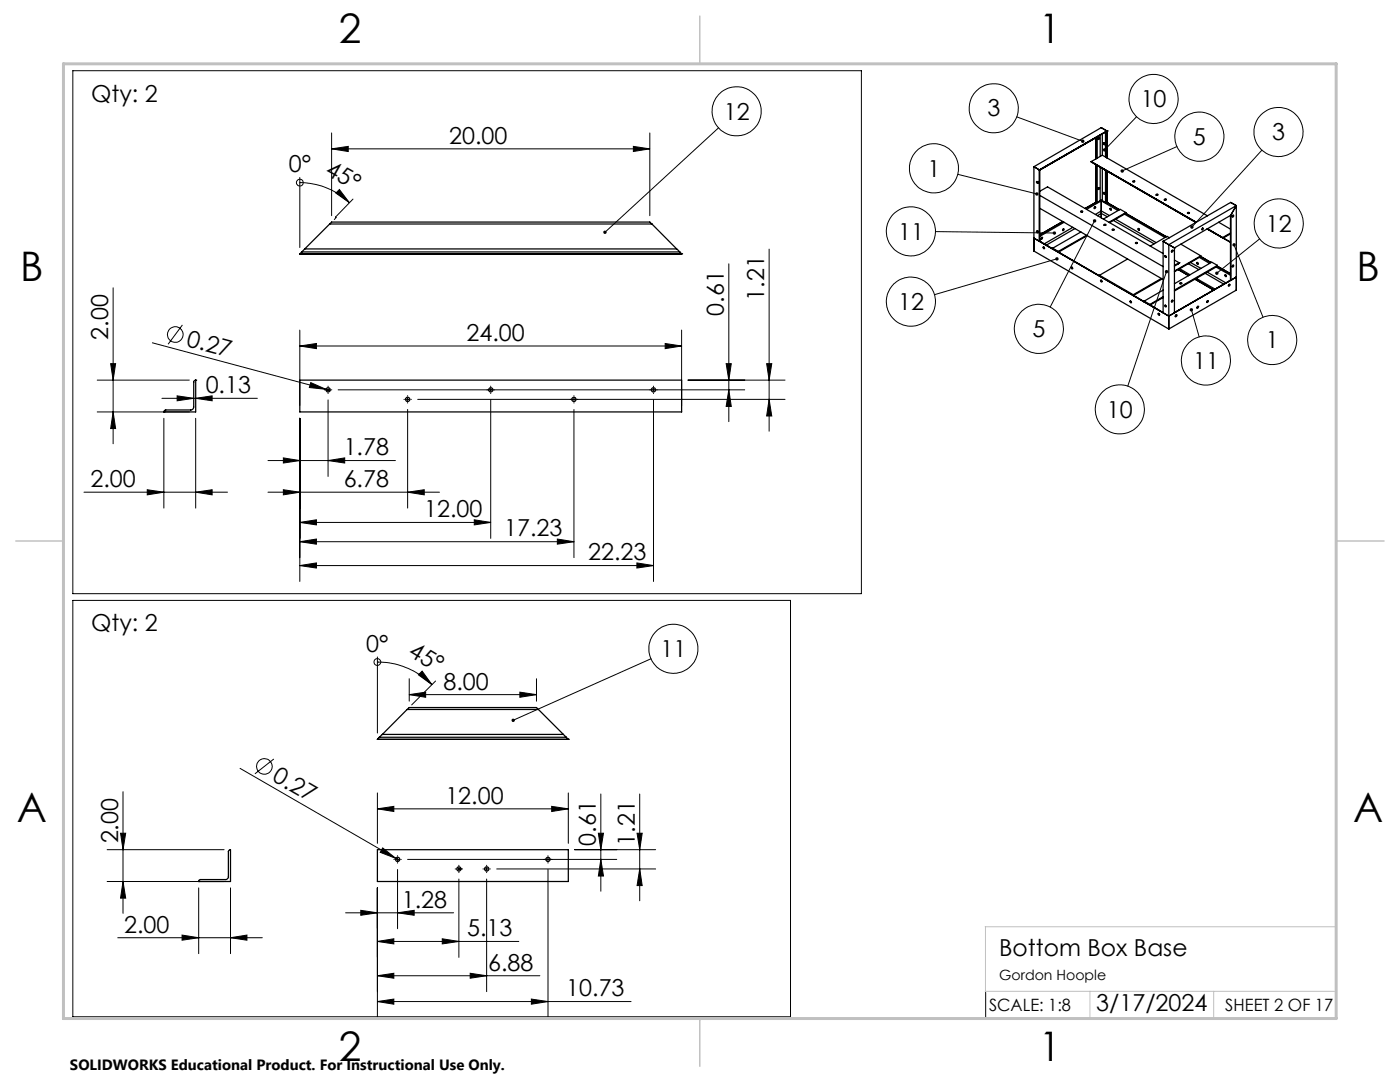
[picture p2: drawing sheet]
<svg xmlns="http://www.w3.org/2000/svg" width="279mm" height="216mm" viewBox="0 0 279 216" stroke-linecap="round" stroke-linejoin="round" font-family="sans-serif">
<g fill="none" stroke="#000" stroke-width=".25">
<path d="M206.3 33.3l1.1 .6M206.3 33.3v16.8l27 15.6M206.9 36.2l.1 .1a.16 .16 0 0 1 .2 .1 .16 .16 0 0 1-.2 .2zM207 36.2h.1M207 36.2l.2 .3M207.4 33.9h.1M207.4 33.9v14.3M207.5 33.9v14.2M207.5 39l24.6 14.2M207.5 38.2l1.6-.9 23 13.3M217.8 32.2h.1M217.8 32.2l20.9 12.2"/>
<path d="M217.8 32.2l20.9 12.1M218.7 27.5v4.2M218.7 32.8v7.6M219 27.3v4.3M219 33v7.4M219.2 27.6l.1-.2 .1 .2-.2 .2h-.1zM219.2 37.5l.2 .1-.2 .2zM219.3 27.5l-.2 .3M219.3 37.4l-.2 .3M219.6 27v4.2M219.6 33.4v6.6M219.8 40v.1"/>
<path d="M219.9 33.5h.1M220 31l21 12.1M220 31l-2.2 1.2M220 26.7v4.3M220 33.6v6.4M220.2 38.4l.1 .1a.16 .16 0 0 1 .2 .1 .16 .16 0 0 1-.2 .2zM220.3 28.5h.1M220.3 28.5l.2 .3M220.3 38.4h.1M220.3 38.4l.2 .3M220.6 26.4v4.9M220.6 34v6.4"/>
<path d="M220.8 26.3l-13.3 7.6M220.9 26.1h.1M220.9 26.1l-.1 .2M220.9 26.1l-1.1-.6-13.5 7.8M220.9 26.1l-13.5 7.8M220.9 26.1v5.4M220.9 34.1v6.3M226.1 36.2h.4l-.2 .1zM226.1 36.3h.3M230.8 38.9h.2M232.4 39.9h.3M59.8 50.7h.1"/>
<path d="M59.8 50.7h76.2M60.3 50.3l-.5 .4M60.3 50.3h75.3M60.8 49.7l-.5 .6M60.8 49.7h74.2M65.8 44.7l.4-.4h63.5l.4 .4M65.8 44.7h64.3M65.8 44.7l-5 5M130.1 44.7l4.9 5M135 49.7l.6 .6M135.6 50.3l.4 .4M136 50.7h.1"/>
<path d="M206.9 46.1h.1a.16 .16 0 0 1 .2 .2 .16 .16 0 0 1-.2 .2zM207 46.1h.1M207 46.1l.2 .3M207.4 48.2h.1M207.4 48.2l-1.1-.7 27 15.6M207.4 48.2l2.7 1.5M207.5 48.1l-.1 .1M207.5 48.1l2.6 1.5M207.5 41.6l24.6 14.2M207.9 47.4l.1 .2-.2 .2v-.2zM207.9 47.4h.1M207.9 47.4l-.1 .3"/>
<path d="M208.3 49.3l.2 .3M210.1 49.5v.2M210.1 49.5l1.1 .7M210.1 49.7l1.1 .6M211.2 50.3l15 8.7M211.2 50.2v.1M211.3 50.3l8.1 4.7M212.1 45.8l.1-.2 .2 .1-.2 .3zM212.1 44.2l-4.6 2.6M212.2 45.6l-.1 .3M212.4 44.3l-4.9 2.9M213.9 53.3l.2 .3"/>
<path d="M214.1 45.4l-5.7 3.2M214.5 45.6l-5.7 3.3M215.7 42.3h.3M215.7 46.3l-5.6 3.2M216 42.3h-.1M216.8 47l-5.6 3.2M217 47l-5.8 3.3M218.4 41.3h.3l-.2 .3h-.1zM218.5 41.3l-.1 .2M218.7 40.4h.3M218.7 40.4h.1M218.7 40.4l-2.1 1.2"/>
<path d="M219.4 54.9l6.8 3.9M219.4 54.9v.2M219.6 40h.4M219.6 40l-.6 .4M219.7 55.9l.2 .1v.3l-.2-.2zM219.8 55.9l.2 .3M219.8 42.1v.5M219.8 40.1v2M219.8 42.6v.9M219.8 40.1l3.3 1.9M219.8 42.1l1.6 .9M219.8 42.6l1.2 .7"/>
<path d="M219.8 40.1l-2.9 1.7M219.8 42.1l-1.2 .7M219.8 42.6l-.8 .4M220 40l.6 .4M220.3 44.9h.4M220.6 40.4h.3M220.6 44.9l-.1 .1M220.9 40.4h.1M220.9 40.4l2.5 1.4M221.5 41.6h.2l.1 .3zM221.7 41.6l.1 .2M222 45.9h.3"/>
<path d="M222 45.9h.1M222.2 44l8.1 4.6M222.6 43.7l8.1 4.7M224.4 42.7l8.1 4.7M224.7 42.6l8.1 4.6M224.7 42.4l-3.4 1.9M224.7 42.4v.2M224.7 42.6l-3.2 1.8M224.7 42.4l-1.1-.6-3.4 1.9M225 51.7l-5.6 3.2M226.2 58.8v.2M226.2 59l2.2 1.3"/>
<path d="M226.2 58.9l2.2 1.3M226.7 48.6h.2M226.7 48.6h.1M227.1 45.6h.2l.1 .4zM227.3 45.6l.1 .3M231.8 55.6l-5.6 3.2M231.9 55.7l-5.7 3.3M232.1 48.2h.1M232.1 48.2l1.2 .6M232.1 48.2v14.2M232.1 59.2l-2.6 1.5M232.1 59.4l-2.6 1.5"/>
<path d="M232.1 57.9l-3.7 2.2M232.6 51l.2 .3M233.3 48.8l1.1 .7M233.3 48.8v16.9M233.4 47.4l-.5-.2-3.3 1.9M233.9 60h.2l-.2 .3h-.1zM233.9 50h.1M233.9 50l-.1 .2M233.9 59.9l-.1 .3M233.9 59.9h.1M234.4 49.5h.1M234.4 51.9l.9 .5"/>
<path d="M234.4 49.5v12.9M235.2 53.8l2 1.2M235.3 52.4h.1M235.3 52.4l-.1 .3-.8 .4M235.3 52.4l-.9 .6M235.4 53.6l2.1 1.2M235.5 56.4h.3l.1 .2h-.4zM235.5 56.6h.3M235.7 48.7l3.9 2.3M237 42.6h.3M237.2 52.6l2.1 1.2M237.6 52.4l2.1 1.2"/>
<path d="M238.5 55.7l3.7 2.2M238.8 55.6l3.7 2.1M238.9 52.4l.2 .2v.1l-.3-.2zM239 52.4l.1 .2M239.4 51.4l2 1.2M239.6 51.2l2.1 1.2M239.6 51l-5.2 3.1M239.6 51v.2M239.6 51.2l-5.2 3M240 45.5h.1v.2l-.2 .2v-.2zM240 45.5l-.1 .3M240.5 54.5l3.7 2.2"/>
<path d="M240.9 54.3l3.8 2.1M241 45.6l3 1.8M242.7 53.3l2.9 1.6M243 53.1l2.6 1.5M243 53l-8.6 4.9M243 53v.1M243 53.1l-8.6 5M243 53l-1.2-.7-7.4 4.3M243.2 44.3l2.4 1.4M244 47.4l.1 .1M244 47.4h.1M244.1 47.5l-3.2-1.8 4.7 2.7"/>
<path d="M244.1 47.5l1.5 .8M244.5 54.8l.2 .1v.3l-.2-.1zM244.6 54.8l.2 .3M245.3 56.8h.1M245.3 56.7l-.2 .3M245.6 43v13M245.6 55.9l-11.2 6.5M245.6 46.7l-1.5 .8M245.6 46.5l-1.6 .9M245.6 56h.1M245.6 43l-11.2 6.5M245.6 56l1.1-.7-13.4 7.8"/>
<path d="M245.6 56l-11.2 6.4M246 43l.2-.1v.2l-.2 .2zM246 53l.2-.1-.1 .4-.2-.1zM246.1 42.9l-.2 .3M246.1 52.9l-.2 .3M246.7 41l-13.4 7.8M246.7 41l-1.1 2M246.7 41l-1.1-.6-13.5 7.8M246.7 41v16.9l-13.4 7.8M39.1 75.8l-.4 .3v5.1a.6 .6 0 0 1-.6 .6h-5.1l-.3 .4M39.1 75.8h.1M39.1 75.8v6.4h-6.4"/>
<path d="M59.8 75.8h76.2v6.4h-76.2zM225.5 60.1l.3 .1v.2l-.3-.1zM225.6 60.1l.2 .2M228.4 60.1l1.1 .6M228.4 60.1v.2M228.4 60.3l1.1 .6M229.5 60.7v.2M229.5 60.9l2.6 1.5M229.6 60.9l2.5 1.5M231.2 62.5l.2 .3M232.1 62.4l1.2 .7M232.6 60.9l.2 .3"/>
<path d="M234.4 62.4l-1.1 .7M234.7 62.9h.1M234.7 62.9l-.1 .2M239 61.1h.1M239 61.1l-.1 .3M241 60l-.2 .3M32.7 82.2h.1M75.3 147.5h.1M75.3 147.5h38.1M75.7 147.1l-.4 .4M75.7 147.1h37.3M76.3 146.5l-.6 .6"/>
<path d="M76.3 146.5h36.1M81.2 141.6l.5-.4h25.4l.4 .4M81.2 141.6h26.3M81.2 141.6l-4.9 4.9M107.5 141.6l4.9 4.9M112.4 146.5l.6 .6M113 147.1l.4 .4M113.4 147.5h.1M39.7 175.9h.1M39.7 175.7l.3-.2h5a.6 .6 0 0 0 .6-.6v-5l.4-.4v6.4h-6.3zM75.3 169.5h38.1v6.4h-38.1z"/>
<circle cx="220.3" cy="28.7" r=".18"/>
<circle cx="230.9" cy="38.8" r=".18"/>
<circle cx="232.5" cy="39.8" r=".18"/>
<circle cx="208.3" cy="49.5" r=".19"/>
<circle cx="213.9" cy="53.5" r=".19"/>
<circle cx="215.9" cy="42.2" r=".18"/>
<circle cx="220.5" cy="44.9" r=".16"/>
<circle cx="222.2" cy="45.9" r=".18"/>
<circle cx="226.8" cy="48.5" r=".16"/>
<circle cx="232.6" cy="51.2" r=".19"/>
<circle cx="233.9" cy="50.2" r=".18"/>
<circle cx="237.1" cy="42.5" r=".18"/>
<circle cx="245.3" cy="57" r=".17"/>
<circle cx="65.5" cy="77.8" r=".42"/>
<circle cx="81.4" cy="79.7" r=".42"/>
<circle cx="97.9" cy="77.8" r=".42"/>
<circle cx="114.5" cy="79.7" r=".42"/>
<circle cx="130.4" cy="77.8" r=".42"/>
<circle cx="231.3" cy="62.8" r=".19"/>
<circle cx="232.6" cy="61.1" r=".17"/>
<circle cx="234.7" cy="63" r=".17"/>
<circle cx="239" cy="61.3" r=".16"/>
<circle cx="241" cy="60.2" r=".19"/>
<circle cx="79.3" cy="171.5" r=".42"/>
<circle cx="91.6" cy="173.4" r=".42"/>
<circle cx="97.1" cy="173.4" r=".42"/>
<circle cx="109.4" cy="171.5" r=".42"/>
</g>
<g fill="none" stroke="#000" stroke-width=".2">
<path d="M14.5 14.1h157.4v104.4h-157.4zM59.8 36.4a14.3 14.3 0 0 1 9.9 4.1M59.8 36.4h.1M59.8 35.4v14M66.2 29.7l3.3-.5v1zM66.2 26.5v16.5M66.2 29.7h63.5M67 38.5l.7-.7 2 2.7zM70.4 39.7l-3.4 3.6 .1 .1-.4 .4M126.4 29.2l3.3 .5-3.3 .5zM129.7 26.5v16.5M143.4 25.5l-22.7 20.9"/>
<path d="M191.1 34.8l15.8 3.9M202.9 23.3l13.2 4.9M226.8 23.3l-6.3 6.6M234.9 29.2l-11 4.9M251.8 30l-13.9 15.3M22.6 57.4v31.1M145.5 52.6v31.5M153.5 49.7v36.3M186.7 46.2l23.7 .3M210.9 51.6l-24.4 7.2M218.4 44.1l-8.8 17.2M232.8 54.2l-7.7 22.8"/>
<path d="M246.3 48.9l5.8 14.4M251.4 47.7l-8.5 6.8M19.4 75.8h18.4M22.1 72.6h1l-.5 3.2zM30.4 68.4l34.7 9.3M32.3 79.5h19.1M35.3 79l3.4 .5-3.4 .5zM36.4 64.8l-2.9 3.9M39.1 79.5l3.2-.5v1zM59.8 69l3.3-.5v1.1zM59.8 65.9v15M59.8 69h76.2"/>
<path d="M62 76.3l3.1 1.4-3.4-.4zM64.7 77.8h.1M65.1 77.7l.8 .2M65.2 77.8h.6M65.5 77v.2M65.5 77.5v.6M65.5 78.4v.1M65.5 79.8v15.3M66.1 77.8h.1M67.5 77.8h81.1M80.6 79.7h.1M81 79.7h.7"/>
<path d="M81.4 79v.1M81.4 79.4v.6M82 79.7h.1M83.4 79.7h73.3M97.9 77v.2M97.9 77.5v.6M97.9 78.4v.1M97.9 79.8v27.6M114.5 79v.1M114.5 79.4v.6M130.4 77v.2M130.4 77.5v.6"/>
<path d="M130.4 78.4v.1M130.4 79.8v36.2M132.8 68.5l3.2 .5-3.2 .6zM136 65.9v15M137.3 75.8h19.4M144.9 72.6h1l-.4 3.2zM145.5 77.8l.4 3.3h-1zM153 72.6h1l-.5 3.2zM153.5 79.7l.5 3.3h-1zM237.8 61.8l1.5 5.4M16.8 98.2h28.6M19.4 82.2h18.4"/>
<path d="M22.6 82.2l.5 3.3h-1zM29.4 97.7l3.3 .5-3.3 .5zM32.7 83.5v17.9M39.1 98.2l3.2-.5v1zM39.1 83.5v17.9M53.5 98.2h34.2M53.5 91.9h25.4M56.6 97.7l3.2 .5-3.2 .5zM56.6 91.4l3.2 .5-3.2 .5zM59.8 83.5v32.5M65.5 91.9l3.3-.5v1zM81.4 80.3v.1"/>
<path d="M81.4 98.2l3.3-.5v1zM81.4 81.7v19.7M114.5 80.3v.1M114.5 81.7v29.6M14.5 119.8h143.3v83.1h-143.3zM59.8 104.2l3.3-.5v1zM59.8 108.1l3.3-.5v1zM59.8 112.9l3.3-.6v1zM59.8 104.2h38.1M59.8 108.1h54.7M59.8 112.9h70.6M94.7 103.7l3.2 .5-3.2 .5z"/>
<path d="M111.2 107.6l3.3 .5-3.3 .5zM127.1 112.3l3.3 .6-3.3 .4zM75.3 132.1a15.4 15.4 0 0 1 10.9 4.5M75.3 132.1h.1M75.3 131.1v15.2M81.7 138.6l3.2-.5v1zM81.7 135.4v4.5M81.7 138.6h25.4M84.2 133.9l2 2.7-2.7-1.9zM86.9 135.9l-4.7 4.8M103.8 138.1l3.3 .5-3.3 .5zM107.1 135.4v4.5"/>
<path d="M129.9 131.4l-27.5 12.3M24.6 158v24.2M47.9 153.3l31.1 18M54.6 151.4l-3.7 3M75.3 158.2v10.1M113.4 158.2v10.1M119.9 158.4v19.4M127.7 158.4v21.3M21.4 169.5h23.3M21.4 175.9h23.3M24.1 166.3h1l-.5 3.2zM24.6 175.9l.5 3.3h-1z"/>
<path d="M39.7 177.2v13.1M46 177.2v13.1M75.3 177.2v25.8M75.3 161.4l3.3-.5v1zM75.3 161.4h38.1M76.4 169.2l2.6 2.1-3.1-1.2zM78.6 171.5h.1M79 171.3l.7 .4M79 171.5h.7M79.3 173.5v11.8M79.3 170.7v.2M79.3 171.2v.6"/>
<path d="M79.3 172.1v.1M80 171.5h.1M81.4 171.5h41.7M90.8 173.4h.1M91.3 173.4h.6M91.6 175.4v15.6M91.6 172.6v.2M91.6 173.1v.6M91.6 174v.1M92.2 173.4h.1M96.4 173.4h.1M96.8 173.4h.6"/>
<path d="M97.1 175.4v22.5M97.1 172.6v.2M97.1 173.1v.6M97.1 174v.1M97.8 173.4h.1M99.1 173.4h31.7M109.4 173.5v29.5M109.4 170.7v.2M109.4 171.2v.6M109.4 172.1v.1M110.1 160.9l3.3 .5-3.3 .5zM114.7 169.5h16.1"/>
<path d="M119.4 166.3h1l-.5 3.2zM119.9 171.5l.5 3.3h-1zM127.1 166.3h1.1l-.5 3.2zM127.7 173.4l.5 3.3h-1.1zM23.5 187.1h28.9M36.3 186.6l3.4 .5-3.4 .5zM46 187.1l3.3-.5v1zM69 182.1h21.5M72 181.6l3.3 .5-3.3 .5zM75.3 187.9l3.3-.6v1zM75.3 194.7l3.3-.5v1zM75.3 199.8l3.3-.4v1z"/>
<path d="M75.3 187.9h28.2M75.3 194.7h32.4M75.3 199.8h50.6M79.3 182.1l3.4-.5v1zM88.3 187.3l3.3 .6-3.3 .4zM93.8 194.2l3.3 .5-3.3 .5zM106 199.4l3.4 .4-3.4 .6zM196.7 198v5.4"/>
<circle cx="230.2" cy="19.7" r="4.9"/>
<circle cx="59.8" cy="36.4" r=".68"/>
<circle cx="147" cy="22.2" r="4.9"/>
<circle cx="186.4" cy="33.6" r="4.9"/>
<circle cx="198.3" cy="21.6" r="4.9"/>
<circle cx="239.3" cy="27.3" r="4.9"/>
<circle cx="255.2" cy="26.3" r="4.9"/>
<circle cx="181.8" cy="46.2" r="4.9"/>
<circle cx="255.2" cy="44.6" r="4.9"/>
<circle cx="35" cy="66.8" r="1.56"/>
<circle cx="181.8" cy="60.2" r="4.9"/>
<circle cx="207.3" cy="65.6" r="4.9"/>
<circle cx="240.7" cy="71.9" r="4.9"/>
<circle cx="253.9" cy="67.9" r="4.9"/>
<circle cx="223.5" cy="81.7" r="4.9"/>
<circle cx="75.3" cy="132.1" r=".68"/>
<circle cx="134.4" cy="129.5" r="4.9"/>
<circle cx="52.8" cy="152.9" r="1.55"/>
</g>
<path d="M266.7 153.3v49.9h-240M196.6 184.9h70.1M196.6 197.8h70.1M196.7 184.9v12.9M217.5 197.8v5.4M242.2 197.8v5.4" fill="none" stroke="#c0c0c0" stroke-width=".2"/>
<path d="M139.7 3.2v9.5M3.1 107.9h9.6M266.7 107.9h9.5M139.7 203.2v9.6" fill="none" stroke="#c0c0c0" stroke-width=".3"/>
<path d="M12.7 12.7h254v190.5h-254z" fill="none" stroke="#c0c0c0" stroke-width=".6"/>
<g fill="#000">
<path d="M67.7 37.8l2 2.7-2.7-2zM62 76.3l3.1 1.4-3.4-.4zM83.5 134.7l.7-.8 2 2.7zM76.4 169.2l2.6 2.1-3.1-1.2z"/>
<path d="M215.9 27.9l-.1 .1a.33 .33 0 0 0 .1 .5 .33 .33 0 0 0 .5-.2l-.3-.1 .3 .1a.33 .33 0 0 0-.1-.4 .33 .33 0 0 0-.4 0zM206.7 38.5a.34 .34 0 0 0 .1 .5 .34 .34 0 0 0 .5-.2l-.4-.1 .4 .1a.34 .34 0 0 0-.2-.4 .34 .34 0 0 0-.4 .1zM220.2 29.6l-.1 .3 .1 .3 .3-.3-.3 .3a.35 .35 0 0 0 .5 0 .35 .35 0 0 0 0-.5 .35 .35 0 0 0-.5-.1zM223.7 33.9v.4l.2-.2-.2 .2a.34 .34 0 0 0 .4 .1 .34 .34 0 0 0 .1-.5 .34 .34 0 0 0-.5 0zM210.1 46.3a.35 .35 0 0 0 .2 .5 .35 .35 0 0 0 .5-.3h-.4l.3-.1a.34 .34 0 0 0-.2-.2 .34 .34 0 0 0-.4 .1zM210.6 51.5a.34 .34 0 0 0 .3 .5 .34 .34 0 0 0 .3-.4h-.3h.3a.33 .33 0 0 0-.2-.3 .33 .33 0 0 0-.4 .2zM237.5 61.6a.34 .34 0 0 0 .1 .5 .34 .34 0 0 0 .5-.2 .34 .34 0 0 0-.4-.4l.1 .3-.1-.3zM242.6 54.3v.4l.3-.2-.3 .2a.34 .34 0 0 0 .5 .1 .34 .34 0 0 0 0-.5 .34 .34 0 0 0-.5 0zM218.2 43.8a.35 .35 0 0 0 0 .5 .35 .35 0 0 0 .5 0 .35 .35 0 0 0-.1-.5l-.2 .3 .2-.3zM232.6 53.9a.34 .34 0 0 0 0 .6 .34 .34 0 0 0 .5-.1 .34 .34 0 0 0-.2-.5l-.1 .3 .1-.3zM246.1 48.6a.33 .33 0 0 0 0 .5 .33 .33 0 0 0 .5-.2 .33 .33 0 0 0-.4-.4l.1 .4zM237.6 45.1v.4l.3-.2-.3 .2a.34 .34 0 0 0 .5 0 .34 .34 0 0 0 0-.5 .34 .34 0 0 0-.5 .1zM120.5 46.1v.5l.2-.2-.2 .2a.35 .35 0 0 0 .5 0 .35 .35 0 0 0 0-.5 .35 .35 0 0 0-.5 0zM102.2 143.5l-.1 .4 .3-.2-.3 .2a.35 .35 0 0 0 .5 .2 .35 .35 0 0 0 .1-.5 .35 .35 0 0 0-.5-.1z"/>
<path d="M35.3 79l3.4 .5-3.4 .5zM39.1 79.5l3.2-.5v1z"/>
<path d="M132.8 68.5l3.2 .5-3.2 .6zM59.8 69l3.3-.5v1.1zM126.4 29.2l3.3 .5-3.3 .5zM66.2 29.7l3.3-.5v1zM110.1 160.9l3.3 .5-3.3 .5zM75.3 161.4l3.3-.5v1zM103.8 138.1l3.3 .5-3.3 .5zM81.7 138.6l3.2-.5v1z"/>
<path d="M144.9 72.6h1l-.4 3.2zM145.5 77.8l.4 3.3h-1zM153 72.6h1l-.5 3.2zM153.5 79.7l.5 3.3h-1zM119.4 166.3h1l-.5 3.2zM119.9 171.5l.5 3.3h-1zM127.1 166.3h1.1l-.5 3.2zM127.7 173.4l.5 3.3h-1.1z"/>
<path d="M22.6 82.2l.5 3.3h-1zM22.1 72.6h1l-.5 3.2zM24.6 175.9l.5 3.3h-1zM24.1 166.3h1l-.5 3.2z"/>
<path d="M29.4 97.7l3.3 .5-3.3 .5zM39.1 98.2l3.2-.5v1z"/>
<path d="M56.6 97.7l3.2 .5-3.2 .5zM81.4 98.2l3.3-.5v1zM59.8 104.2l3.3-.5v1zM94.7 103.7l3.2 .5-3.2 .5zM59.8 108.1l3.3-.5v1zM111.2 107.6l3.3 .5-3.3 .5zM59.8 112.9l3.3-.6v1zM127.1 112.3l3.3 .6-3.3 .4z"/>
<path d="M65.5 91.9l3.3-.5v1zM56.6 91.4l3.2 .5-3.2 .5z"/>
<path d="M36.3 186.6l3.4 .5-3.4 .5zM46 187.1l3.3-.5v1z"/>
<path d="M72 181.6l3.3 .5-3.3 .5zM79.3 182.1l3.4-.5v1zM75.3 187.9l3.3-.6v1zM88.3 187.3l3.3 .6-3.3 .4zM75.3 194.7l3.3-.5v1zM93.8 194.2l3.3 .5-3.3 .5zM75.3 199.8l3.3-.4v1zM106 199.4l3.4 .4-3.4 .6z"/>
</g>
<g font-size="8.1">
<text x="67.6" y="8.5">2</text>
<text x="207.3" y="8.5">1</text>
<text x="4" y="56.2">B</text>
<text x="270.7" y="56.2">B</text>
<text x="3.3" y="164.1">A</text>
<text x="270" y="164.1">A</text>
<text x="67.6" y="211.7">2</text>
<text x="207.3" y="211.7">1</text>
</g>
<g font-size="4.7">
<text x="18.2" y="20.4">Qty: 2</text>
<text x="144.4" y="23.8">12</text>
<text x="197" y="23.2">3</text>
<text x="227.6" y="21.4">10</text>
<text x="89.6" y="28.7">20.00</text>
<text x="238.1" y="28.9">5</text>
<text x="253.9" y="28">3</text>
<text x="57.6" y="34.4">0°</text>
<text x="64.7" y="34.7" transform="rotate(29 64.7 34.7)">45°</text>
<text x="185.1" y="35.2">1</text>
<text x="179.2" y="47.8">11</text>
<text x="252.6" y="46.2">12</text>
<text x="144.4" y="63" transform="rotate(-90 144.4 63)">0.61</text>
<text x="152.5" y="60" transform="rotate(-90 152.5 60)">1.21</text>
<text x="179.2" y="61.8">12</text>
<text x="21.6" y="67.7" transform="rotate(-90 21.6 67.7)">2.00</text>
<text x="37" y="69.1" transform="rotate(15 37 69.1)">0.27</text>
<text x="93.1" y="68">24.00</text>
<text x="206.1" y="67.3">5</text>
<text x="252.6" y="69.5">1</text>
<text x="238.1" y="73.6">11</text>
<text x="41" y="78.4">0.13</text>
<text x="220.9" y="83.3">10</text>
<text x="68.6" y="90.9">1.78</text>
<text x="18.1" y="97.2">2.00</text>
<text x="68.6" y="97.2">6.78</text>
<text x="84.7" y="103.2">12.00</text>
<text x="100.6" y="107">17.23</text>
<text x="117.4" y="111.8">22.23</text>
<text x="18.2" y="126">Qty: 2</text>
<text x="73.1" y="130.1">0°</text>
<text x="81.3" y="130.7" transform="rotate(31 81.3 130.7)">45°</text>
<text x="131.8" y="131.1">11</text>
<text x="88.5" y="137.6">8.00</text>
<text x="54.1" y="155.7" transform="rotate(30 54.1 155.7)">0.27</text>
<text x="88.9" y="160.4">12.00</text>
<text x="23.6" y="168.3" transform="rotate(-90 23.6 168.3)">2.00</text>
<text x="118.9" y="168.8" transform="rotate(-90 118.9 168.8)">0.61</text>
<text x="126.7" y="168.8" transform="rotate(-90 126.7 168.8)">1.21</text>
<text x="80.2" y="181.1">1.28</text>
<text x="24.8" y="186.1">2.00</text>
<text x="93.2" y="186.8">5.13</text>
<text x="199.4" y="190.7">Bottom Box Base</text>
<text x="97.4" y="193.7">6.88</text>
<text x="113" y="198.8">10.73</text>
<text x="218.8" y="201.7">3/17/2024</text>
</g>
<g font-size="3.4">
<text x="197.4" y="201.7">SCALE: 1:8</text>
<text x="244.5" y="201.7">SHEET 2 OF 17</text>
</g>
<text font-size="3" x="14" y="213.5">SOLIDWORKS Educational Product. For Instructional Use Only.</text>
<text font-size="2.8" x="199.4" y="195.5">Gordon Hoople</text>
</svg>
